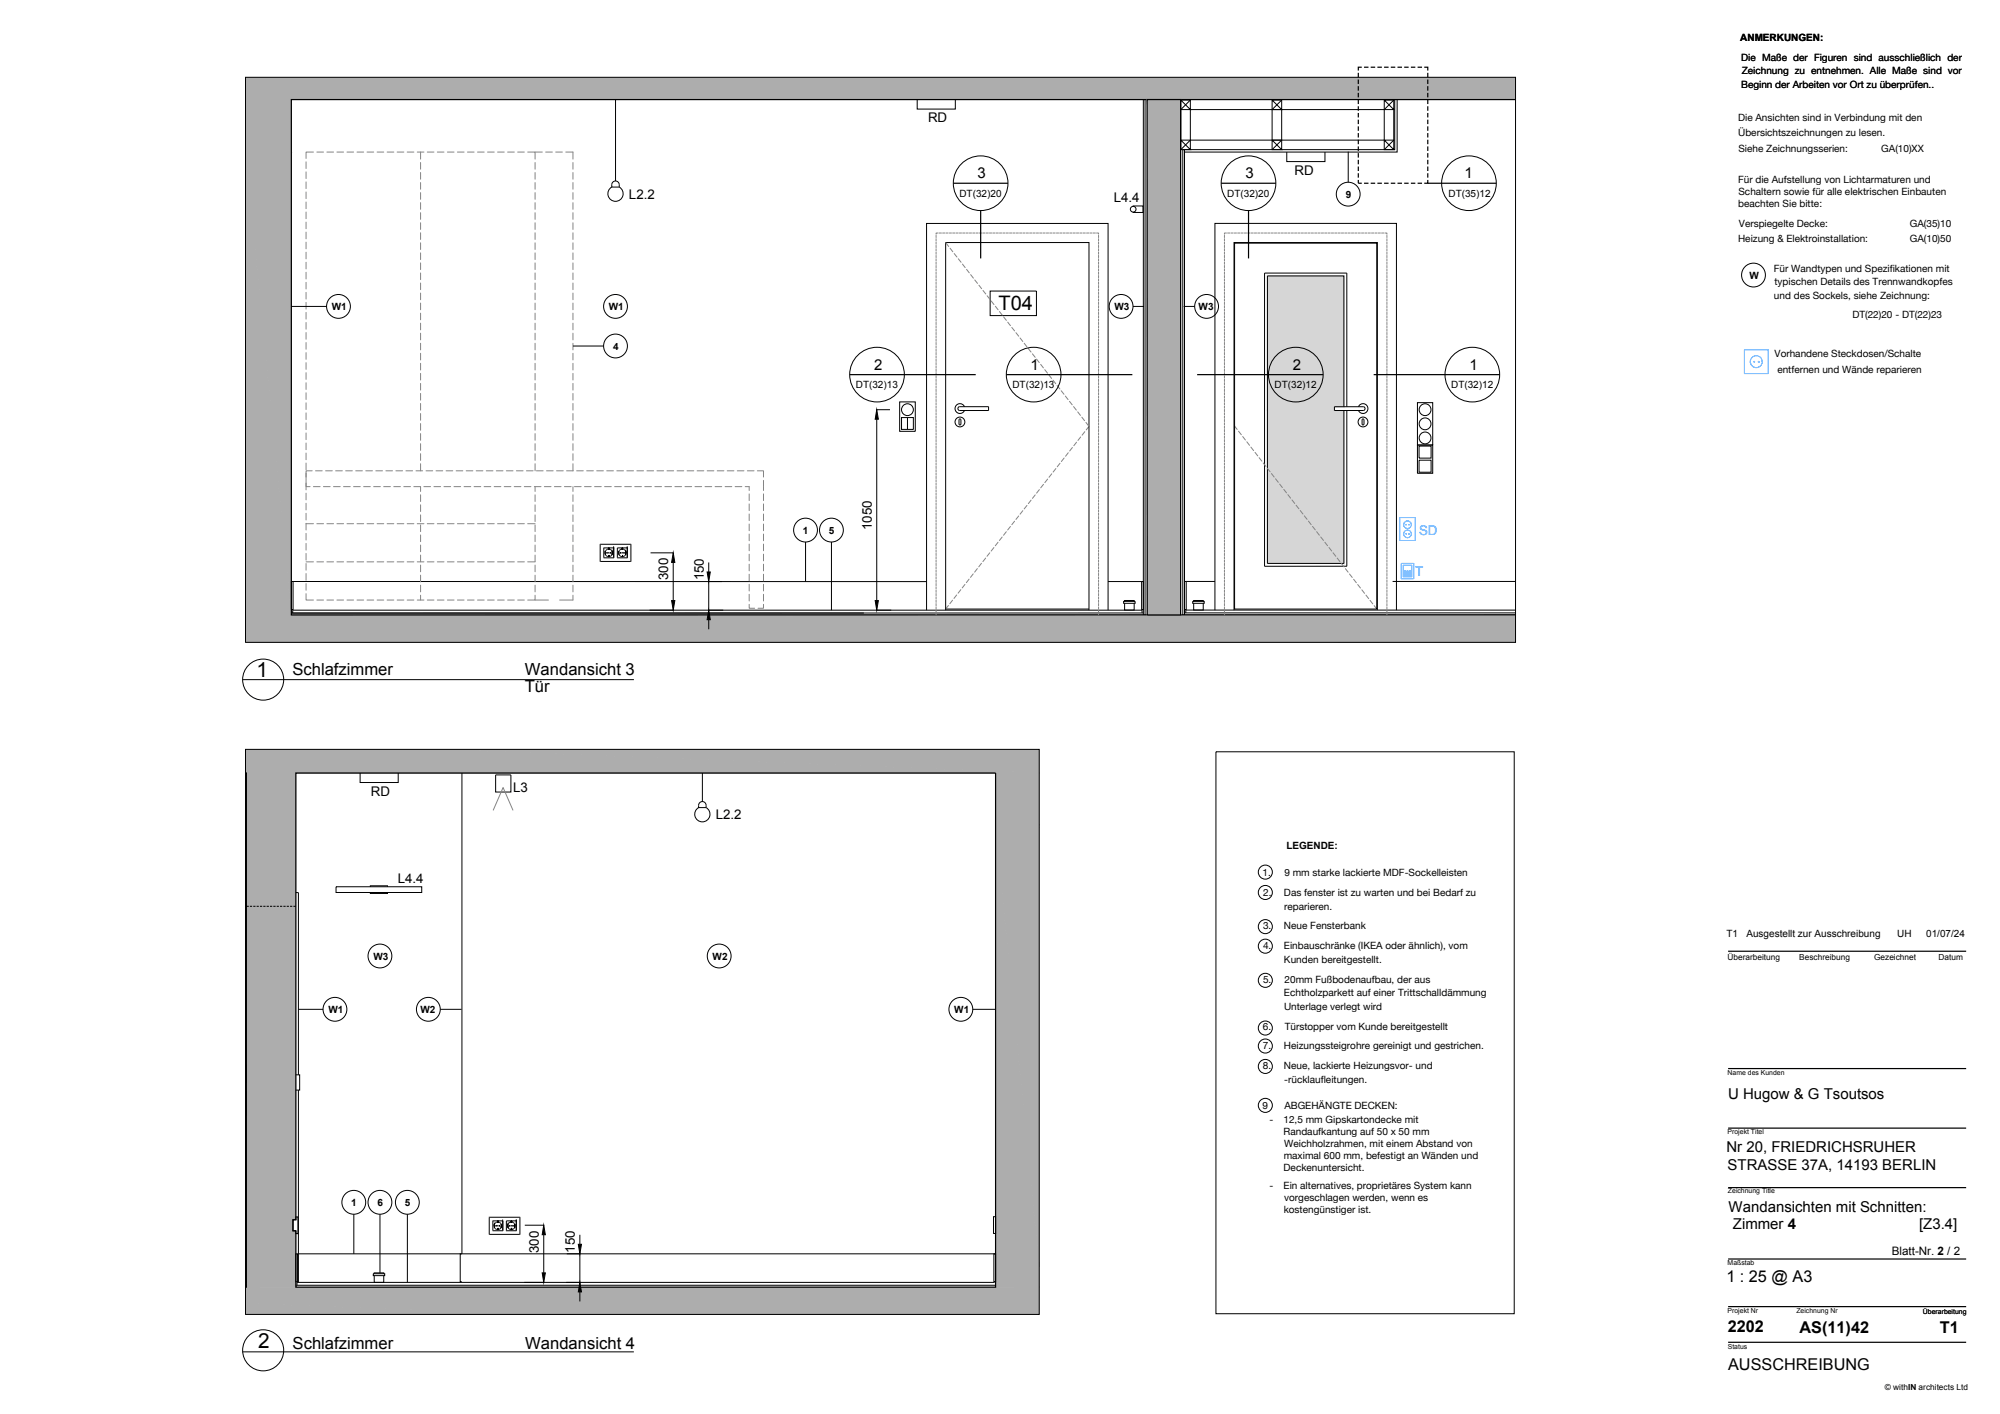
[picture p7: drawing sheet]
<svg xmlns="http://www.w3.org/2000/svg" width="420mm" height="297mm" viewBox="0 0 420 297" stroke-linecap="round" stroke-linejoin="round" font-family="sans-serif">
<!-- layer: A-210 Wall Hatch -->
<g fill="#adadad" stroke="#adadad" stroke-width=".21">
<path d="M291.9 16.2h26.5v.6z"/>
<path d="M51.6 20.9l9.6 11h-9.6z"/>
<path d="M51.6 32l9.6 97.1h-9.6z"/>
<path d="M61.2 129.2h257.2z"/>
<path d="M51.6 129.2h266.8v.6z"/>
<path d="M93.1 157.4h125.2v5z"/>
<path d="M209.2 162.4h9.1v10.9z"/>
<path d="M209.2 173.8h9.1v92.1z"/>
<path d="M51.6 273.8l58.9 2.3h-58.9z"/>
<path d="M51.6 20.9h266.8v-4.1zM51.6 20.9l240.3-4.7 26.5 .6zM51.6 16.2v4.7l240.3-4.7z"/>
<path d="M51.6 20.9l9.6 11v-11zM51.6 20.9h9.6z"/>
<path d="M51.6 32l9.6 97.1v-97.2zM51.6 31.9h9.6l-9.6 .1z"/>
<path d="M51.6 129.1l9.6 .1zM51.6 129.1l9.6 .1z"/>
<path d="M51.6 130.2h266.8v-.4zM51.6 129.2l266.8 .6-266.8 .4z"/>
<path d="M51.6 130.2l237.1 4.7h-237.1zM51.6 130.2l237.1 4.7 29.7-4.7zM288.7 134.9l29.7-4.7v4.7z"/>
<path d="M241 20.9l7 108.3v-108.3zM241 20.9l7 108.3h-7z"/>
<path d="M51.6 162.4h166.7zM51.6 162.4l41.5-5 125.2 5zM51.6 157.4v5l41.5-5z"/>
<path d="M209.2 173.8h9.1v-.5zM209.2 162.4l9.1 10.9-9.1 .5z"/>
<path d="M51.8 162.4l10.3 93.8v-93.8zM51.8 162.4l10.3 93.8h-10.3z"/>
<path d="M51.8 256.2l9.7 2.3v-2.3zM51.8 256.2l9.7 2.3h-9.7z"/>
<path d="M209.2 270.4h9.1v-4.5zM209.2 173.8l9.1 92.1-9.1 4.5z"/>
<path d="M51.8 258.5l10.3 11.9v-11.9zM51.8 258.5l10.3 11.9h-10.3z"/>
<path d="M110.5 276.1h107.8v-5.7zM51.6 270.4h166.7l-107.8 5.7zM51.6 270.4v3.4l58.9 2.3z"/>
</g>
<!-- layer: A-220 Int Wall -->
<path d="M318.4 20.9h-257.2v108.3h257.2M51.6 162.4h.2v108h-.2M62.1 162.4h147.1v108h-147.1v-11.8h-.6v-2.4h.6z" fill="none" stroke="#000" stroke-width=".25"/>
<!-- layer: A-430 Floor finishes -->
<path d="M239.9 128.2h-178.4v.6M239.9 128.2v.6M240.2 128.8h-179M248.8 128.7h69.6M318.4 128.2h-69.3v.6M51.6 270h.2M51.6 269.4h.2M62.1 270h147.1M208.9 269.4h-146.5v.6" fill="none" stroke="#000" stroke-width=".21"/>
<!-- layer: A-560 Services -->
<g fill="none" stroke="#000" stroke-width=".21">
<path d="M192.7 20.9v2h8v-2M270.3 31.9v2h8v-2M189 84.4h3.3v6.2h-3.3zM189.4 87.7h2.5v2.5h-2.5zM190.6 87.7v2.5M297.8 93.5h3.2v5.9h-3.2zM297.8 84.6h3.2v8.9h-3.2zM298.1 93.7h2.5v2.5h-2.5zM298.1 96.7h2.5v2.5h-2.5zM126.1 114.4l6.4-.1v3.6h-6.4zM126.1 114.4h.1M126.9 115.1h2v2.1h-2.1z"/>
<path d="M127.1 116.2h.1M127.1 116.2l.1 .3M127.1 116.1h.1M127.2 115.8l-.1 .3M127.2 116.5h.1M127.2 115.8l-.1 .4M127.2 116.5l.4 .4h.4M127.2 115.8h.1M127.8 115.3h.1M127.8 116.9h.2M127.8 116.9h.1M127.8 116.2h.1"/>
<path d="M127.8 115.4h.1M127.8 115.3h.2M127.8 116.1v.1M127.8 115.3l-.6 .5M127.9 116.1h-.1M127.9 116.1h.1M127.9 116.2h.1M127.9 116.1v.1M127.9 115.3h.1M127.9 115.4h.1M127.9 116.9h.1M127.9 115.4h-.1"/>
<path d="M128 115.3h.1M128 115.3l-.1 .1M128 116.9h.1M128 115.3l.6 .5M128.6 116.2h.1M128.6 116.1h.1M128.6 116.5h.1M128.6 115.8h.1M128.6 115.8l.1 .4M128.6 115.8v.3M128.6 116.2v.3M128.7 116.1h.1"/>
<path d="M128.7 116.2h.1M128.7 116.3l-.3 .5-.4 .1M128.9 115.1h.1M129.7 115.1h2.1v2.1h-2.1zM129.9 116.2h.1M129.9 116.2l.3 .6 .5 .1M129.9 116.1h.1M130 116.2h.1M130 116v.1M130 116.5h.1M130 115.8v.2M130 116.2v.3"/>
<path d="M130 115.8l-.1 .4M130 115.8h.1M130.7 115.3h.1M130.7 116.9h.1M130.7 116.2h.1M130.7 115.4h.1M130.7 115.3l-.7 .5M130.7 116.1v.1M130.7 116.1h.1M130.8 116.1h.1M130.8 115.3h.1M130.8 115.4h.1"/>
<path d="M130.8 116.9h.1M130.8 115.4h-.1M130.8 116.1l-.1 .1M130.8 115.3v.1M130.8 115.3l.6 .5M131.4 116.2h.1M131.4 116.1h.1M131.4 116.5h.1M131.4 115.8h.1M131.4 115.8v.3M131.4 116.2v.3M131.4 115.8l.1 .3"/>
<path d="M131.5 116.1h.1M131.5 116.2h.1M131.5 116.3l-.1 .3-.6 .3M131.5 116.1v.1M131.8 115.1h.1M75.7 162.4v2h8v-2M51.6 223.8h.2v3.5h-.2M61.5 256.2h.6v-.6h.5v3.6h-.5v-.6h-.6zM102.8 255.7v3.6M102.8 255.7h.1M102.8 259.3h.1M102.8 255.7h6.4v3.6h-6.4"/>
<path d="M103.6 256.5h2v2h-2zM103.8 257.6h.1M103.8 257.6l.1 .3M103.8 257.4h.1M103.9 257.6h.1M103.9 257.4h.1M103.9 257.9h.1M103.9 257.1h.1M103.9 257.4h-.1M103.9 257.1v.3M103.9 257.6v.3M103.9 257.1l-.1 .5"/>
<path d="M103.9 257.9l.4 .3 .4 .1M104.5 256.7h.1M104.5 258.2l.2 .1M104.5 257.5v.1M104.5 257.5h.1M104.5 258.2v.1M104.5 256.8h.1M104.5 258.2h.1M104.5 256.7h.2M104.5 256.7l-.6 .4M104.5 257.6h.1M104.6 257.6h.1"/>
<path d="M104.6 257.4l-.1 .1M104.6 257.4v.1M104.6 256.7h.1M104.6 256.8h.1M104.6 258.2h.1M104.6 258.3h.1M104.6 256.7v.1M104.6 258.2v.1M104.6 257.5h.1M104.7 256.7h.1M104.7 256.7h-.1M104.7 257.5h.1"/>
<path d="M104.7 257.5l-.1 .1M104.7 258.3h.1M104.7 256.7l.6 .4M105.3 257.1h.1M105.3 257.9l-.6 .4M105.3 257.6h.1M105.3 257.4h.1M105.3 257.9h.1M105.3 257.1l.1 .3M105.3 257.1l.1 .5M105.3 257.6v.3M105.4 257.4h.1"/>
<path d="M105.4 257.6h.1M105.4 257.6l-.1 .3M105.6 256.5h.1M106.4 256.5v2h2.1v-2M106.4 256.5h2.1M106.4 256.5h.1M106.6 257.6h.1M106.6 257.4h.1M106.6 257.6l.1 .3M106.7 257.6h.1M106.7 257.1l-.1 .3M106.7 257.9h.1"/>
<path d="M106.7 257.1h.1M106.7 257.9l.2 .2 .5 .2M106.7 257.6v.3M106.7 257.1l-.1 .5M107.3 256.7h.1M107.3 258.2l.2 .1M107.3 257.5l.1 .1M107.3 257.5h.1M107.3 258.2v.1M107.4 257.5h-.1M107.4 257.5h.1M107.4 256.8h.1"/>
<path d="M107.4 258.2h.1M107.4 258.3h.1M107.4 256.7h.1M107.4 256.7l-.7 .4M107.4 257.6h.1M107.4 257.4v.1M107.4 257.4l.1 .1M107.5 257.4v.1M107.5 256.7h.1M107.5 256.8h.1M107.5 258.2h.1M107.5 258.3h.1"/>
<path d="M107.5 256.7v.1M107.5 258.2v.1M107.5 257.5h.1M107.5 257.5v.1M107.5 256.7l.6 .4M108.1 257.9l-.6 .4M108.1 257.1h.1M108.1 257.6h.1M108.1 257.4h.1M108.1 257.9h.1M108.1 257.1v.8M108.1 257.1v.3"/>
<path d="M108.1 257.6v.3M108.2 257.4h.1M108.2 257.6h-.1M108.4 256.5h.1M208.7 255.6h.5v3.5h-.5z"/>
<circle cx="190.6" cy="86.1" r="1.24"/>
<circle cx="299.4" cy="86.1" r="1.24"/>
<circle cx="299.4" cy="89" r="1.24"/>
<circle cx="299.4" cy="92" r="1.24"/>
<circle cx="127.5" cy="116.1" r=".08"/>
<circle cx="128.2" cy="116.1" r=".08"/>
<circle cx="130.4" cy="116.1" r=".08"/>
<circle cx="131.1" cy="116.1" r=".08"/>
<circle cx="104.2" cy="257.5" r=".08"/>
<circle cx="104.9" cy="257.5" r=".08"/>
<circle cx="107.1" cy="257.5" r=".08"/>
<circle cx="107.8" cy="257.5" r=".08"/>
</g>
<!-- layer: A-420 Wall finishes -->
<path d="M61.2 122.2h.4v5.9h-.4zM61.6 122.2h133.1M232.8 122.2h7M239.8 122.2h.4v5.9h-.4zM248.8 122.1h.4v5.9h-.4zM249.2 122.1h6M292.6 122.1h25.8M62.1 263.4h.4v5.9h-.4zM62.7 263.4h146.5M208.8 263.4h.4v5.9h-.4z" fill="none" stroke="#000" stroke-width=".21"/>
<!-- layer: A-220 Int Wall -->
<path d="M240.2 129.2v-108.3h.4v108.3M248.5 129.2v-97.8h.3v97.8" fill="none" stroke="#000" stroke-width=".21"/>
<!-- layer: A-220 Int Wall - NEW -->
<path d="M241 20.9h7v108.3h-7z" fill="none" stroke="#000" stroke-width=".25"/>
<g fill="none" stroke="#848484" stroke-width=".21">
<path d="M64.3 34v1.4M64.3 36.1v1.4M64.3 38.2v1.4M65.9 31.9h-1.6v1.4M66.6 31.9h1.4M68.7 31.9h1.4M70.8 31.9h1.4M72.9 31.9h1.4M75 31.9h1.4M77.1 31.9h1.4M79.2 31.9h1.4M81.3 31.9h1.4"/>
<path d="M83.4 31.9h1.4M85.5 31.9h1.4M87.7 31.9h1.4M88.4 31.9v1.5M88.4 34.1v1.4M88.4 36.2v1.4M88.4 38.3v1.5M89.8 31.9h1.4M91.9 31.9h1.4M94 31.9h1.4M96.1 31.9h1.4M98.2 31.9h1.4"/>
<path d="M100.3 31.9h1.4M102.4 31.9h1.4M104.5 31.9h1.4M106.6 31.9h1.4M108.7 31.9h1.5M110.9 31.9h1.5v1.5M112.4 34.1v1.4M112.4 36.2v1.4M112.4 38.3v1.5M112.4 31.9h1.5M114.6 31.9h1.4M116.7 31.9h1.4"/>
<path d="M118.9 31.9h1.5v1.5M120.4 34.1v1.4M120.4 36.2v1.4M120.4 38.3v1.5M64.3 40.3v1.4M64.3 42.4v1.4M64.3 44.5v1.4M64.3 46.7v1.4M64.3 48.8v1.4M64.3 50.9v1.4M64.3 53v1.4M64.3 55.1v1.4"/>
<path d="M64.3 57.2v1.4M64.3 59.3v1.4M88.4 40.5v1.4M88.4 42.6v1.4M88.4 44.7v1.4M88.4 46.8v1.4M88.4 48.9v1.4M88.4 51v1.4M88.4 53.1v1.4M88.4 55.2v1.4M88.4 57.3v1.4M88.4 59.5v1.3"/>
<path d="M112.4 40.5v1.4M112.4 42.6v1.4M112.4 44.7v1.4M112.4 46.8v1.4M112.4 48.9v1.4M112.4 51v1.4M112.4 53.1v1.4M112.4 55.2v1.4M112.4 57.3v1.4M112.4 59.5v1.3M120.4 40.5v1.4M120.4 42.6v1.4"/>
<path d="M120.4 44.7v1.4M120.4 46.8v1.4M120.4 48.9v1.4M120.4 51v1.4M120.4 53.1v1.4M120.4 55.2v1.4M120.4 57.3v1.4M120.4 59.5v1.3M64.3 61.4v1.4M64.3 63.5v1.4M64.3 65.6v1.4M64.3 67.7v1.5"/>
<path d="M64.3 69.9v1.4M64.3 72v1.4M64.3 74.1v1.4M64.3 76.2v1.4M64.3 78.3v1.4M88.4 61.6v1.4M88.4 63.7v1.4M88.4 65.8v1.4M88.4 67.9v1.4M88.4 70v1.4M88.4 72.1v1.4M88.4 74.2v1.4"/>
<path d="M88.4 76.3v1.4M88.4 78.4v1.4M112.4 61.6v1.4M112.4 63.7v1.4M112.4 65.8v1.4M112.4 67.9v1.4M112.4 70v1.4M112.4 72.1v1.4M112.4 74.2v1.4M112.4 76.3v1.4M112.4 78.4v1.4M120.4 61.6v1.4"/>
<path d="M120.4 63.7v1.4M120.4 65.8v1.4M120.4 67.9v1.4M120.4 70v1.4M120.4 72.1v1.4M120.4 74.2v1.4M120.4 76.3v1.4M120.4 78.4v1.4M64.3 80.4v1.4M64.3 82.5v1.4M64.3 84.6v1.4M64.3 86.7v1.4"/>
<path d="M64.3 88.8v1.4M64.3 90.9v1.5M64.3 93.1v1.4M64.3 95.2v1.4M64.3 97.3v1.4M64.3 99.4v1.4M65.6 98.9h-1.3v1.3M66.3 98.9h1.4M68.4 98.9h1.4M70.5 98.9h1.4M72.6 98.9h1.4M74.7 98.9h1.4"/>
<path d="M76.8 98.9h1.4M78.9 98.9h1.5M81.1 98.9h1.4M83.2 98.9h1.4M85.3 98.9h1.4M87.4 98.9h1.4M88.4 80.5v1.5M88.4 82.6v1.5M88.4 84.8v1.4M88.4 86.9v1.4M88.4 89v1.4M88.4 91.1v1.4"/>
<path d="M88.4 93.2v1.4M88.4 95.3v1.4M88.4 97.4v1.5M89.5 98.9h1.4M91.6 98.9h1.4M93.7 98.9h1.4M95.8 98.9h1.4M97.9 98.9h1.4M100 98.9h1.4M102.2 98.9h1.4M104.3 98.9h1.4M106.4 98.9h1.4"/>
<path d="M108.5 98.9h1.4M110.6 98.9h1.4M112.4 80.5v1.5M112.4 82.6v1.5M112.4 84.8v1.4M112.4 86.9v1.4M112.4 89v1.4M112.4 91.1v1.4M112.4 93.2v1.4M112.4 95.3v1.4M112.4 97.4v1.5M112.7 98.9h1.4"/>
<path d="M114.8 98.9h1.4M116.9 98.9h1.4M119 98.9h1.4M120.4 80.5v1.5M120.4 82.6v1.5M120.4 84.8v1.4M120.4 86.9v1.4M120.4 89v1.4M120.4 91.1v1.4M120.4 93.2v1.4M120.4 95.3v1.4M120.4 97.4v1.5"/>
<path d="M121.1 98.9h1.4M123.2 98.9h1.5M125.4 98.9h1.4M127.5 98.9h1.4M129.6 98.9h1.4M131.7 98.9h1.4M133.8 98.9h1.4M135.9 98.9h1.4M138 98.9h1.4M140.1 98.9h1.4M142.2 98.9h1.4M144.3 98.9h1.4"/>
<path d="M146.4 98.9h1.5M148.6 98.9h1.4M150.7 98.9h1.4M152.8 98.9h1.4M154.9 98.9h1.4M157 98.9h1.4M159.1 98.9h1.3v1.3M64.3 100.9v1.3h.8M64.3 101.5v1.4M64.3 103.6v1.4M64.3 105.7v1.4M64.3 107.8v1.4"/>
<path d="M64.3 109.9v1.4M64.3 112v1.4M64.3 114.2v1.4M64.3 116.3v1.4M64.3 118.4v1.4M64.3 118h1.6M64.3 110h1.6M65.8 102.2h1.5M66.6 118h1.4M66.6 110h1.4M67.9 102.2h1.5M68.7 118h1.4"/>
<path d="M68.7 110h1.4M70.1 102.2h1.4M70.8 118h1.4M70.8 110h1.4M72.2 102.2h1.4M72.9 118h1.4M72.9 110h1.4M74.3 102.2h1.4M75 118h1.4M75 110h1.4M76.4 102.2h1.4M77.1 118h1.4"/>
<path d="M77.1 110h1.4M78.5 102.2h1.4M79.2 118h1.4M79.2 110h1.4M80.6 102.2h1.4M81.3 118h1.4M81.3 110h1.4M82.7 102.2h1.4M83.4 118h1.4M83.4 110h1.4M84.8 102.2h1.4M85.5 118h1.4"/>
<path d="M85.5 110h1.4M86.9 102.2h1.4l.1 1M87.7 118h1.4M87.7 110h1.4M88.4 103.9v1.5M88.4 106v1.5M88.4 108.2v1.4M88.4 110.3v1.4M88.4 112.4v1.4M88.4 114.5v1.4M88.4 116.6v1.4M88.4 118.7v1.4"/>
<path d="M89 102.2h1.4M89.8 118h1.4M89.8 110h1.4M91.2 102.2h1.4M91.9 118h1.4M91.9 110h1.4M93.3 102.2h1.4M94 118h1.4M94 110h1.4M95.4 102.2h1.4M96.1 118h1.4M96.1 110h1.4"/>
<path d="M97.5 102.2h1.4M98.2 118h1.4M98.2 110h1.4M99.6 102.2h1.4M100.3 118h1.4M100.3 110h1.4M101.7 102.2h1.4M102.4 118h1.4M102.4 110h1.4M103.8 102.2h1.4M104.5 118h1.4M104.5 110h1.4"/>
<path d="M105.9 102.2h1.4M106.6 118h1.4M106.6 110h1.4M108 102.2h1.4M108.7 118h1.5M108.7 110h1.5M110.1 102.2h1.4M110.9 110h1.5M112.3 102.2h1.4M112.4 102.2v1M112.4 103.9v1.5M112.4 106v1.5"/>
<path d="M112.4 108.2v1.4M112.4 110.3v1.4M112.4 112.4v1.4M112.4 114.5v1.4M112.4 116.6v1.4h-1.5M112.4 118.7v1.4M114.4 102.2h1.4M116.5 102.2h1.4M118.6 102.2h1.4M120.4 102.2v1M120.4 103.9v1.5M120.4 106v1.5"/>
<path d="M120.4 108.2v1.4M120.4 110.3v1.4M120.4 112.4v1.4M120.4 114.5v1.4M120.4 116.6v1.4M120.4 118.7v1.4M120.7 102.2h1.4M122.8 102.2h1.4M124.9 102.2h1.4M127 102.2h1.4M129.1 102.2h1.4M131.2 102.2h1.4"/>
<path d="M133.3 102.2h1.5M135.4 102.2h1.5M137.6 102.2h1.4M139.7 102.2h1.4M141.8 102.2h1.4M143.9 102.2h1.4M146 102.2h1.4M148.1 102.2h1.4M150.2 102.2h1.4M152.3 102.2h1.4M154.4 102.2h1.4M156.6 102.2h.8v.8"/>
<path d="M157.4 103.8v1.4M157.4 105.9v1.4M157.4 108v1.4M157.4 110.1v1.4M157.4 112.2v1.4M157.4 114.3v1.4M157.4 116.4v1.4M157.4 118.5v1.4M160.4 100.9v2.1M160.4 103.8v1.4M160.4 105.9v1.4M160.4 108v1.4"/>
<path d="M160.4 110.1v1.4M160.4 112.2v1.4M160.4 114.3v1.4M160.4 116.4v1.4M160.4 118.5v1.4M64.3 124.7v1.4h1.6M64.3 120.5v1.4M64.3 122.6v1.4M66.6 126.1h1.4M68.7 126.1h1.4M70.8 126.1h1.4M72.9 126.1h1.4"/>
<path d="M75 126.1h1.4M77.1 126.1h1.4M79.2 126.1h1.4M81.3 126.1h1.4M83.4 126.1h1.4M85.5 126.1h1.4M87.7 126.1h1.4M88.4 120.8v1.4M88.4 122.9v1.4M88.4 125v1.1M89.8 126.1h1.4M91.9 126.1h1.4"/>
<path d="M94 126.1h1.4M96.1 126.1h1.4M98.2 126.1h1.4M100.3 126.1h1.4M102.4 126.1h1.4M104.5 126.1h1.4M106.6 126.1h1.4M108.7 126.1h1.5M112.4 125v1.1h-1.5M112.4 120.8v1.4M112.4 122.9v1.4M112.4 126.1h2.8"/>
<path d="M120.4 125v1.1h-2.8M120.4 120.8v1.4M120.4 122.9v1.4M157.4 127v.8h1.1M157.4 120.6v1.4M157.4 122.7v1.4M157.4 124.8v1.5M160.4 127v.8h-1.2M160.4 120.6v1.4M160.4 122.7v1.4M160.4 124.8v1.5"/>
</g>
<!-- layer: A-630 Lights -->
<g fill="none" stroke="#000" stroke-width=".21">
<path d="M128.5 39.3a1.6 1.6 0 0 0-.4 2.4 1.6 1.6 0 0 0 2.4 0 1.6 1.6 0 0 0-.4-2.4M128.7 38.2a.87 .87 0 0 1 1.2 0 .87 .87 0 0 1 .2 1.1h-1.6l.1-.8zM129.3 20.9v17.1M238.1 43.4l2-.1v1.3h-2M104.1 162.8h3.2v3.6h-3.2zM146.8 169.7a1.6 1.6 0 0 0-.5 2.4 1.6 1.6 0 0 0 2.5 0 1.6 1.6 0 0 0-.5-2.4M147 168.6a.87 .87 0 0 1 1.1 0 .87 .87 0 0 1 .2 1.1h-1.5v-.8zM147.6 162.4v6"/>
<circle cx="238.1" cy="44" r=".6"/>
</g>
<!-- layer: A-Dimensions -->
<g fill="none" stroke="#000" stroke-width=".21">
<path d="M184.1 86.1h2.9M184.2 88.1v38.1M136.7 116.1h4.8M141.4 118.1v8.1M148.9 118.2v2M136.5 128.2h5M148.8 128.2h3.1M148.8 122.2h2.9M148.9 122.2v6M148.9 130.2v2M184.1 128.2h3.1M110.3 257.4h4"/>
<path d="M114.2 259.4v8M121.8 259.4v2M110.1 269.4h4.2M118.9 269.4h3M119.1 263.4h2.8M121.8 263.4v6M121.8 271.4v2"/>
</g>
<path d="M184.2 86.1l.3 2h-.6zM141.4 116.1l.4 2h-.7zM141.1 126.2h.7l-.4 2zM148.6 120.2h.6l-.3 2zM148.9 128.2l.3 2h-.6zM183.9 126.2h.6l-.3 2zM114.2 257.4l.4 2h-.7zM113.9 267.4h.7l-.4 2zM121.5 261.4h.7l-.4 2zM121.8 269.4l.4 2h-.7z" fill="#000" stroke="#000" stroke-width=".21"/>
<!-- layer: A-220 Int Wall - NEW -->
<path d="M236.1 126.3h2.4v.4h-2.4zM236.3 126.3v-.2h2v.2M236.3 126.7v1.5h2v-1.5M250.6 126.3h2.4v.4h-2.4zM250.8 126.3v-.2h2v.2M250.8 126.7v1.5h2v-1.5M97 162.4v101h-.3v5.9h.3M78.4 267.6h2.4v.4h-2.4zM78.6 267.6v-.2h2v.2M78.6 268v1.4h2v-1.4" fill="none" stroke="#000" stroke-width=".21"/>
<!-- layer: A-560 Services -->
<g fill="none" stroke="#007fff" stroke-width=".21">
<path d="M366.5 73.5h5v5h-5zM294.1 108.7h3.2v4.8h-3.2zM294.4 118.4h2.6v3.2h-2.6zM294.8 118.7h1.8v2.5h-1.8zM295 119.9h.3v1h-.3zM295.6 119.9h.2v1h-.2zM296.1 119.9h.2v1h-.2z"/>
<circle cx="368.5" cy="76" r=".09"/>
<circle cx="369" cy="76" r="1.25"/>
<circle cx="369.5" cy="76" r=".09"/>
<circle cx="295.4" cy="112.1" r=".06"/>
<circle cx="295.4" cy="110.2" r=".06"/>
<circle cx="295.7" cy="112.1" r=".8"/>
<circle cx="295.7" cy="110.2" r=".8"/>
<circle cx="296" cy="112.1" r=".06"/>
<circle cx="296" cy="110.2" r=".06"/>
</g>
<!-- layer: 0 -->
<g fill="none" stroke="#848484" stroke-width=".21">
<path d="M196.7 49.4v.5M196.7 50.1v.5M196.7 50.8v.5M196.7 51.5v.5M196.7 52.3v.4M196.7 53v.4M196.7 53.7v.4M196.7 54.4v.4M196.7 55.1v.4M196.7 55.8v.4M196.7 56.5v.4M196.7 57.2v.4"/>
<path d="M196.7 57.9v.4M196.7 58.6v.4M196.7 59.3v.4M196.7 60v.5M197.1 49h-.4v.2M197.3 49h.5M198 49h.5M198.7 49h.5M199.4 49h.5M200.1 49h.5M200.8 49h.5M201.5 49h.5"/>
<path d="M202.2 49h.5M202.9 49h.5M203.6 49h.5M204.3 49h.5M205 49h.5M205.7 49h.5M206.5 49h.4M207.2 49h.4M207.9 49h.4M208.6 49h.4M209.3 49h.4M210 49h.4"/>
<path d="M210.7 49h.4M211.4 49h.4M212.1 49h.4M212.8 49h.4M213.5 49h.5M214.2 49h.5M214.9 49h.5M215.6 49h.5M216.3 49h.5M217 49h.5M217.7 49h.5M218.4 49h.5"/>
<path d="M219.1 49h.5M219.8 49h.5M220.5 49h.5M221.2 49h.5M221.9 49h.5M222.6 49h.5M223.3 49h.5M224 49h.5M224.7 49h.5M225.4 49h.5M226.1 49h.5M226.8 49h.5"/>
<path d="M227.5 49h.5M228.3 49h.4M229 49h.4M229.7 49h.4M230.4 49h.4v.2M230.8 49.4v.5M230.8 50.1v.5M230.8 50.8v.5M230.8 51.5v.5M230.8 52.2v.5M230.8 53v.4M230.8 53.7v.4"/>
<path d="M230.8 54.4v.4M230.8 55.1v.4M230.8 55.8v.4M230.8 56.5v.4M230.8 57.2v.4M230.8 57.9v.4M230.8 58.6v.4M230.8 59.3v.4M230.8 60v.4M257.2 49.4v.5M257.2 50.1v.5M257.2 50.8v.5"/>
<path d="M257.2 51.5v.5M257.2 52.2v.5M257.2 53v.4M257.2 53.7v.4M257.2 54.4v.4M257.2 55.1v.4M257.2 55.8v.4M257.2 56.5v.4M257.2 57.2v.4M257.2 57.9v.4M257.2 58.6v.4M257.2 59.3v.4"/>
<path d="M257.2 60v.5M257.7 49h-.5v.2M257.9 49h.5M258.6 49h.5M259.3 49h.5M260 49h.5M260.7 49h.5M261.4 49h.5M262.1 49h.5M262.8 49h.5M263.5 49h.5M264.2 49h.5"/>
<path d="M264.9 49h.5M265.6 49h.5M266.3 49h.5M267 49h.5M267.7 49h.5M268.4 49h.5M269.1 49h.5M269.8 49h.5M270.5 49h.5M271.3 49h.4M272 49h.4M272.7 49h.4"/>
<path d="M273.4 49h.4M274.1 49h.4M274.8 49h.4M275.5 49h.4M276.2 49h.4M276.9 49h.4M277.6 49h.4M278.3 49h.4M279 49h.5M279.7 49h.5M280.4 49h.5M281.1 49h.5"/>
<path d="M281.8 49h.5M282.5 49h.5M283.2 49h.5M283.9 49h.5M284.6 49h.5M285.3 49h.5M286 49h.5M286.7 49h.5M287.4 49h.5M288.1 49h.5M288.8 49h.5M289.5 49h.5"/>
<path d="M290.2 49h.5M290.9 49h.5v.2M291.4 49.4v.5M291.4 50.1v.5M291.4 50.8v.5M291.4 51.5v.5M291.4 52.3v.4M291.4 53v.4M291.4 53.7v.4M291.4 54.4v.4M291.4 55.1v.4M291.4 55.8v.4"/>
<path d="M291.4 56.5v.4M291.4 57.2v.4M291.4 57.9v.4M291.4 58.6v.4M291.4 59.3v.5M291.4 60v.5M196.7 60.7v.5M196.7 61.4v.5M196.7 62.1v.5M196.7 62.8v.5M196.7 63.5v.5M196.7 64.2v.5"/>
<path d="M196.7 64.9v.5M196.7 65.6v.5M196.7 66.3v.5M196.7 67v.5M196.7 67.7v.5M196.7 68.4v.5M196.7 69.1v.5M196.7 69.8v.5M196.7 70.5v.5M196.7 71.2v.5M196.7 71.9v.5M196.7 72.6v.5"/>
<path d="M196.7 73.3v.5M196.7 74v.5M196.7 74.8v.4M196.7 75.5v.4M196.7 76.2v.4M196.7 76.9v.4M196.7 77.6v.4M196.7 78.3v.4M196.7 79v.4M196.7 79.7v.4M230.8 60.7v.5M230.8 61.4v.5"/>
<path d="M230.8 62.1v.5M230.8 62.8v.5M230.8 63.5v.5M230.8 64.2v.5M230.8 64.9v.5M230.8 65.6v.5M230.8 66.3v.5M230.8 67v.5M230.8 67.7v.5M230.8 68.4v.5M230.8 69.1v.5M230.8 69.8v.5"/>
<path d="M230.8 70.5v.5M230.8 71.2v.5M230.8 71.9v.5M230.8 72.6v.5M230.8 73.3v.5M230.8 74v.5M230.8 74.7v.5M230.8 75.5v.4M230.8 76.2v.4M230.8 76.9v.4M230.8 77.6v.4M230.8 78.3v.4"/>
<path d="M230.8 79v.4M230.8 79.7v.4M257.2 60.7v.5M257.2 61.4v.5M257.2 62.1v.5M257.2 62.8v.5M257.2 63.5v.5M257.2 64.2v.5M257.2 64.9v.5M257.2 65.6v.5M257.2 66.3v.5M257.2 67v.5"/>
<path d="M257.2 67.7v.5M257.2 68.4v.5M257.2 69.1v.5M257.2 69.8v.5M257.2 70.5v.5M257.2 71.2v.5M257.2 71.9v.5M257.2 72.6v.5M257.2 73.3v.5M257.2 74v.5M257.2 74.8v.4M257.2 75.5v.4"/>
<path d="M257.2 76.2v.4M257.2 76.9v.4M257.2 77.6v.4M257.2 78.3v.4M257.2 79v.4M257.2 79.7v.4M291.4 60.7v.5M291.4 61.4v.5M291.4 62.1v.5M291.4 62.8v.5M291.4 63.5v.5M291.4 64.2v.5"/>
<path d="M291.4 64.9v.5M291.4 65.6v.5M291.4 66.3v.5M291.4 67v.5M291.4 67.7v.5M291.4 68.4v.5M291.4 69.1v.5M291.4 69.8v.5M291.4 70.5v.5M291.4 71.2v.5M291.4 71.9v.5M291.4 72.6v.5"/>
<path d="M291.4 73.3v.5M291.4 74.1v.4M291.4 74.8v.4M291.4 75.5v.4M291.4 76.2v.4M291.4 76.9v.4M291.4 77.6v.4M291.4 78.3v.4M291.4 79v.4M291.4 79.7v.4M196.7 80.4v.4M196.7 81.1v.4"/>
<path d="M196.7 81.8v.5M196.7 82.5v.5M196.7 83.2v.5M196.7 83.9v.5M196.7 84.6v.5M196.7 85.3v.5M196.7 86v.5M196.7 86.7v.5M196.7 87.4v.5M196.7 88.1v.5M196.7 88.8v.5M196.7 89.5v.5"/>
<path d="M196.7 90.2v.5M196.7 90.9v.5M196.7 91.6v.5M196.7 92.3v.5M196.7 93v.5M196.7 93.7v.5M196.7 94.4v.5M196.7 95.1v.5M196.7 95.8v.5M196.7 96.6v.4M196.7 97.3v.4M196.7 98v.4"/>
<path d="M196.7 98.7v.4M196.7 99.4v.4M230.8 80.4v.4M230.8 81.1v.4M230.8 81.8v.4M230.8 82.5v.5M230.8 83.2v.5M230.8 83.9v.5M230.8 84.6v.5M230.8 85.3v.5M230.8 86v.5M230.8 86.7v.5"/>
<path d="M230.8 87.4v.5M230.8 88.1v.5M230.8 88.8v.5M230.8 89.5v.5M230.8 90.2v.5M230.8 90.9v.5M230.8 91.6v.5M230.8 92.3v.5M230.8 93v.5M230.8 93.7v.5M230.8 94.4v.5M230.8 95.1v.5"/>
<path d="M230.8 95.8v.5M230.8 96.5v.5M230.8 97.3v.4M230.8 98v.4M230.8 98.7v.4M230.8 99.4v.4M257.2 80.4v.4M257.2 81.1v.4M257.2 81.8v.4M257.2 82.5v.5M257.2 83.2v.5M257.2 83.9v.5"/>
<path d="M257.2 84.6v.5M257.2 85.3v.5M257.2 86v.5M257.2 86.7v.5M257.2 87.4v.5M257.2 88.1v.5M257.2 88.8v.5M257.2 89.5v.5M257.2 90.2v.5M257.2 90.9v.5M257.2 91.6v.5M257.2 92.3v.5"/>
<path d="M257.2 93v.5M257.2 93.7v.5M257.2 94.4v.5M257.2 95.1v.5M257.2 95.8v.5M257.2 96.5v.5M257.2 97.3v.4M257.2 98v.4M257.2 98.7v.4M257.2 99.4v.4M291.4 80.4v.4M291.4 81.1v.4"/>
<path d="M291.4 81.8v.5M291.4 82.5v.5M291.4 83.2v.5M291.4 83.9v.5M291.4 84.6v.5M291.4 85.3v.5M291.4 86v.5M291.4 86.7v.5M291.4 87.4v.5M291.4 88.1v.5M291.4 88.8v.5M291.4 89.5v.5"/>
<path d="M291.4 90.2v.5M291.4 90.9v.5M291.4 91.6v.5M291.4 92.3v.5M291.4 93v.5M291.4 93.7v.5M291.4 94.4v.5M291.4 95.1v.5M291.4 95.8v.5M291.4 96.6v.4M291.4 97.3v.4M291.4 98v.4"/>
<path d="M291.4 98.7v.4M291.4 99.4v.4M196.7 100.1v.4M196.7 100.8v.4M196.7 101.5v.4M196.7 102.2v.4M196.7 102.9v.4M196.7 103.6v.4M196.7 104.3v.5M196.7 105v.5M196.7 105.7v.5M196.7 106.4v.5"/>
<path d="M196.7 107.1v.5M196.7 107.8v.5M196.7 108.5v.5M196.7 109.2v.5M196.7 109.9v.5M196.7 110.6v.5M196.7 111.3v.5M196.7 112v.5M196.7 112.7v.5M196.7 113.4v.5M196.7 114.1v.5M196.7 114.8v.5"/>
<path d="M196.7 115.5v.5M196.7 116.2v.5M196.7 116.9v.5M196.7 117.6v.5M196.7 118.3v.5M196.7 119.1v.4M196.7 119.8v.4M230.8 100.1v.4M230.8 100.8v.4M230.8 101.5v.4M230.8 102.2v.4M230.8 102.9v.4"/>
<path d="M230.8 103.6v.4M230.8 104.3v.4M230.8 105v.5M230.8 105.7v.5M230.8 106.4v.5M230.8 107.1v.5M230.8 107.8v.5M230.8 108.5v.5M230.8 109.2v.5M230.8 109.9v.5M230.8 110.6v.5M230.8 111.3v.5"/>
<path d="M230.8 112v.5M230.8 112.7v.5M230.8 113.4v.5M230.8 114.1v.5M230.8 114.8v.5M230.8 115.5v.5M230.8 116.2v.5M230.8 116.9v.5M230.8 117.6v.5M230.8 118.3v.5M230.8 119v.5M230.8 119.8v.4"/>
<path d="M257.2 100.1v.4M257.2 100.8v.4M257.2 101.5v.4M257.2 102.2v.4M257.2 102.9v.4M257.2 103.6v.4M257.2 104.3v.4M257.2 105v.5M257.2 105.7v.5M257.2 106.4v.5M257.2 107.1v.5M257.2 107.8v.5"/>
<path d="M257.2 108.5v.5M257.2 109.2v.5M257.2 109.9v.5M257.2 110.6v.5M257.2 111.3v.5M257.2 112v.5M257.2 112.7v.5M257.2 113.4v.5M257.2 114.1v.5M257.2 114.8v.5M257.2 115.5v.5M257.2 116.2v.5"/>
<path d="M257.2 116.9v.5M257.2 117.6v.5M257.2 118.3v.5M257.2 119v.5M257.2 119.8v.4M291.4 100.1v.4M291.4 100.8v.4M291.4 101.5v.4M291.4 102.2v.4M291.4 102.9v.4M291.4 103.6v.4M291.4 104.3v.5"/>
<path d="M291.4 105v.5M291.4 105.7v.5M291.4 106.4v.5M291.4 107.1v.5M291.4 107.8v.5M291.4 108.5v.5M291.4 109.2v.5M291.4 109.9v.5M291.4 110.6v.5M291.4 111.3v.5M291.4 112v.5M291.4 112.7v.5"/>
<path d="M291.4 113.4v.5M291.4 114.1v.5M291.4 114.8v.5M291.4 115.5v.5M291.4 116.2v.5M291.4 116.9v.5M291.4 117.6v.5M291.4 118.3v.5M291.4 119.1v.4M291.4 119.8v.4M196.7 120.5v.4M196.7 121.2v.4"/>
<path d="M196.7 121.9v.4M196.7 122.6v.4M196.7 123.3v.4M196.7 124v.4M196.7 124.7v.5M196.7 125.4v.4M196.7 126.1v.4M196.7 126.8v.5M196.7 127.5v.5M196.7 128.2v.5M196.7 128.9v.3M230.8 120.5v.4"/>
<path d="M230.8 121.2v.4M230.8 121.9v.4M230.8 122.6v.4M230.8 123.3v.4M230.8 124v.4M230.8 124.7v.4M230.8 125.4v.4M230.8 126.1v.4M230.8 126.8v.4M230.8 127.5v.5M230.8 128.2v.5M230.8 128.9v.2"/>
<path d="M257.2 120.5v.4M257.2 121.2v.4M257.2 121.9v.4M257.2 122.6v.4M257.2 123.3v.4M257.2 124v.4M257.2 124.7v.4M257.2 125.4v.4M257.2 126.1v.4M257.2 126.8v.4M257.2 127.5v.5M257.2 128.2v.5"/>
<path d="M257.2 128.9v.2M291.4 120.5v.4M291.4 121.2v.4M291.4 121.9v.4M291.4 122.6v.4M291.4 123.3v.4M291.4 124v.4M291.4 124.7v.5M291.4 125.4v.4M291.4 126.1v.4M291.4 126.8v.5M291.4 127.5v.5"/>
<path d="M291.4 128.2v.5M291.4 128.9v.3"/>
</g>
<!-- layer: A-325 Int Door NEW -->
<g fill="none" stroke="#000" stroke-width=".21">
<path d="M259.4 51.1h29.8v76.8h-29.8zM201.4 85.5l6.3-.1v.8h-6.2l-.2-.2zM201.5 88.1l.4 .1v.9l-.2 .2-.2-.2zM202.6 85.4a1.03 1.03 0 0 0-1.6-.4 1.03 1.03 0 0 0 0 1.6 1.03 1.03 0 0 0 1.6-.4M280.3 85.4h6.2l.3 .4-.3 .4h-6.2zM282.3 85.4v-27.4h-16v60.4h16v-32.2M282.9 85.4v-28h-17.2v61.6l17.2-.1v-32.7M285.4 85.4a1.03 1.03 0 0 1 1.6-.4 1.03 1.03 0 0 1 0 1.6 1.03 1.03 0 0 1-1.6-.4M286.2 88.1l.3 .1v.9l-.2 .2-.2-.2zM194.7 128.2v-81.3h38.1v81.3M198.7 128.2v-77.2h30.1v77.2M198.7 127.9h30.1"/>
<path d="M255.2 128.2v-81.3h38.2v81.3M289.4 128.1v-77.1h-30.2v77.2M51.8 190.4h.5M52.5 190.4h.5M53.2 190.4h.5M53.9 190.4h.5M54.6 190.4h.5M55.3 190.4h.5M56 190.4h.5M56.7 190.4h.5M57.4 190.4h.5M58.1 190.4h.5"/>
<path d="M58.8 190.4h.5M59.5 190.4h.5M60.2 190.4h.5M60.9 190.4h.5M61.6 190.4h.5M62.1 187.5h.6v38.3M62.1 225.8h.9v3.2h-.9M62.7 229v40.4"/>
<circle cx="201.7" cy="88.6" r="1.03"/>
<circle cx="286.3" cy="88.6" r="1.03"/>
</g>
<!-- layer: A-325-Int Doors_EX -->
<g fill="none" stroke="#848484" stroke-width=".21">
<path d="M198.7 51l.6 .8M199.6 52.1l.6 .8M200.5 53.3l.5 .7M201.3 54.4l.6 .7M202.2 55.5l.6 .7M203.1 56.6l.5 .7M203.9 57.7l.6 .7M204.8 58.8l.6 .7M205.6 59.9l.6 .7M206.5 61l.6 .8M207.4 62.1l.6 .8M208.2 63.2l.6 .8"/>
<path d="M209.1 64.3l.6 .8M210 65.5l.5 .7M210.8 66.6l.6 .7M211.7 67.7l.6 .7M212.6 68.8l.5 .7M213.4 69.9l.6 .7M214.3 71l.6 .7M215.2 72.1l.5 .7M216 73.2l.6 .8M216.9 74.3l.6 .8M217.8 75.4l.5 .8M218.6 76.5l.6 .8"/>
<path d="M219.5 77.7l.6 .7M220.3 78.8l.6 .7M221.2 79.9l.6 .7M221 99.5l-.6 .8M221.8 98.4l-.6 .8M222.1 81l.6 .7M222.7 97.3l-.6 .8M222.9 82.1l.6 .7M223.6 96.2l-.6 .7M223.8 83.2l.6 .7M224.4 95.1l-.5 .7M224.7 84.3l.5 .7"/>
<path d="M225.3 94l-.6 .7M225.5 85.4l.6 .8M226.2 92.9l-.6 .7M226.4 86.5l.6 .8M227 91.8l-.5 .7M227.3 87.6l.5 .8M227.9 90.7l-.6 .7M228.1 88.7l.7 .9-.6 .7M259.4 89.5l.5 .7M260.2 90.6l.6 .7M261.1 91.7l.5 .7M261.9 92.8l.6 .7"/>
<path d="M262.8 93.9l.6 .8M263.7 95l.5 .8M264.5 96.1l.6 .8M265.4 97.3l.6 .7M266.2 98.4l.6 .7M267.1 99.5l.6 .7M205.3 119.4l-.6 .8M206.2 118.3l-.6 .8M207.1 117.2l-.6 .8M207.9 116.1l-.5 .8M208.8 115l-.6 .8M209.7 113.9l-.6 .8"/>
<path d="M210.5 112.8l-.5 .7M211.4 111.7l-.6 .7M212.3 110.6l-.6 .7M213.1 109.5l-.5 .7M214 108.4l-.6 .7M214.9 107.3l-.6 .7M215.7 106.2l-.5 .7M216.6 105.1l-.6 .7M217.5 104l-.6 .7M218.3 102.9l-.5 .7M219.2 101.7l-.6 .8M220.1 100.6l-.6 .8"/>
<path d="M268 100.6l.5 .7M268.8 101.7l.6 .7M269.7 102.8l.6 .7M270.6 103.9l.5 .8M271.4 105l.6 .8M272.3 106.1l.6 .8M273.1 107.2l.6 .8M274 108.4l.6 .7M274.9 109.5l.5 .7M275.7 110.6l.6 .7M276.6 111.7l.6 .7M277.5 112.8l.5 .7"/>
<path d="M278.3 113.9l.6 .7M279.2 115l.6 .8M280 116.1l.6 .8M280.9 117.2l.6 .8M281.8 118.3l.6 .8M282.6 119.5l.6 .7M199.2 127.2l-.5 .7M200.1 126.1l-.6 .7M201 125l-.6 .7M201.8 123.9l-.5 .7M202.7 122.8l-.6 .7M203.6 121.7l-.6 .7"/>
<path d="M204.5 120.6l-.6 .7M283.5 120.6l.6 .7M284.4 121.7l.5 .7M285.2 122.8l.6 .7M286.1 123.9l.6 .7M287 125l.5 .8M287.8 126.1l.6 .8M288.7 127.2l.5 .7"/>
</g>
<!-- layer: Text-Doors -->
<path d="M208 61.1h9.7v5.2h-9.7z" fill="none" stroke="#000" stroke-width=".21"/>
<!-- layer: A-350 Ceilings -->
<path d="M248.1 21l2 2h-2v-2h2v8.4l-2 2M250 23h40.8M250 29.4h40.8M250.1 21l-2 2v6.4l2 2h-2v-2h2v2M267.2 21l2.1 2h-2.1v-2h2.1v8.4l-2.1 2M269.3 21l-2.1 2v6.4l2.1 2h-2.1v-2h2.1v2M290.8 21l2 2h-2v-2h2v8.4l-2 2M290.8 29.4l2 2h-2v-2h2v2M290.8 23v6.4M292.8 21l-2 2M293 20.9v10.5h-44.2M293.5 20.9v11h-44.7" fill="none" stroke="#000" stroke-width=".21"/>
<!-- layer: A-310 Windows -->
<g fill="#d6d6d6" stroke="#d6d6d6" stroke-width=".21">
<path d="M266.3 58h16z"/>
<path d="M280.3 85.4h2z"/>
<path d="M266.2 118.4h16.1z"/>
<path d="M266.3 58l16 27.4v-27.4zM266.3 58l16 27.4h-16z"/>
<path d="M266.3 85.4l14 .8v-.8zM266.3 85.4l14 .8h-14z"/>
<path d="M266.3 86.2h16zM266.3 86.2h16z"/>
<path d="M266.3 86.2l16 32.2v-32.2zM266.3 86.2l16 32.2h-16.1z"/>
</g>
<!-- layer: A-630 Lights -->
<path d="M103.6 170.2l2.1-4.8 2.1 4.8" fill="none" stroke="#848484" stroke-width=".21"/>
<!-- layer: A-960 Services -->
<path d="M70.6 186.3h18v1.2h-18zM77.8 187.5v.2h3.6v-.2M77.8 186.3v-.2h3.6v.2" fill="none" stroke="#000" stroke-width=".21"/>
<!-- layer: A-730 Kitchen -->
<path d="M51.6 229.4h.2v4h-.2h.2v.8h-.2" fill="none" stroke="#000" stroke-width=".21"/>
<!-- layer: A020G Frame A2 Layout-001 -->
<path d="M363 199.8h50M363 237h50M363 224.5h50M363 249.5h50M363 264.5h50M363 274.5h50M363 282h50" fill="none" stroke="#000" stroke-width=".25"/>
<!-- layer: Dimensions -->
<g fill="none" stroke="#000" stroke-width=".21">
<circle cx="55.3" cy="142.8" r="4.3"/>
<circle cx="55.3" cy="283.7" r="4.3"/>
</g>
<!-- layer: Text -->
<g fill="none" stroke="#000" stroke-width=".21">
<path d="M283.2 31.9v6.4M61.2 64.4h7.4M120.4 72.7h6.4M238 64.4h2.3M248.7 64.4h2.3M169.2 113.9v8.3M174.7 113.9v14.3M51 142.8h82.2M62.7 212h5.2M92.5 212h4.5M204.4 212h4.7M74.3 255.1v8.3"/>
<path d="M79.8 255.1v12.3M85.6 255.1v14.3M51 284h82.2"/>
<circle cx="206" cy="38.5" r="5.7"/>
<circle cx="262.3" cy="38.5" r="5.7"/>
<circle cx="308.6" cy="38.5" r="5.7"/>
<circle cx="283.2" cy="40.8" r="2.5"/>
<circle cx="368.4" cy="57.8" r="2.5"/>
<circle cx="71.1" cy="64.4" r="2.5"/>
<circle cx="129.3" cy="64.4" r="2.5"/>
<circle cx="129.3" cy="72.7" r="2.5"/>
<circle cx="184.2" cy="78.7" r="5.7"/>
<circle cx="217.1" cy="78.7" r="5.7"/>
<circle cx="235.5" cy="64.4" r="2.5"/>
<circle cx="253.5" cy="64.4" r="2.5"/>
<circle cx="272.2" cy="78.7" r="5.7"/>
<circle cx="309.3" cy="78.7" r="5.7"/>
<circle cx="169.2" cy="111.4" r="2.5"/>
<circle cx="174.7" cy="111.4" r="2.5"/>
<circle cx="70.4" cy="212" r="2.5"/>
<circle cx="79.8" cy="200.8" r="2.5"/>
<circle cx="90" cy="212" r="2.5"/>
<circle cx="151.1" cy="200.8" r="2.5"/>
<circle cx="201.9" cy="212" r="2.5"/>
<circle cx="74.3" cy="252.6" r="2.5"/>
<circle cx="79.8" cy="252.6" r="2.5"/>
<circle cx="85.6" cy="252.6" r="2.5"/>
</g>
<!-- layer: 0 -->
<g fill="none" stroke="#000" stroke-width=".21">
<path d="M51.6 16.2h266.8v118.7h-266.8zM51.6 157.4h166.7v118.7h-166.7zM255.4 157.9h62.7v118.1h-62.7z"/>
<circle cx="265.8" cy="183.2" r="1.48"/>
<circle cx="265.8" cy="194.7" r="1.48"/>
<circle cx="265.8" cy="198.8" r="1.48"/>
<circle cx="265.8" cy="187.5" r="1.48"/>
<circle cx="265.8" cy="219.7" r="1.48"/>
<circle cx="265.8" cy="216" r="1.48"/>
<circle cx="265.8" cy="205.9" r="1.48"/>
<circle cx="265.8" cy="224" r="1.48"/>
<circle cx="265.8" cy="232.2" r="1.48"/>
</g>
<!-- layer: A-430 Floor finishes -->
<path d="M200.3 38.5h11.5M256.5 38.5h11.5M299.9 38.5h14.4M206 44.2v10.1M262.3 44.2v10.1M178.5 78.7h26.5M211.4 78.7h26.5M251.5 78.7h26.5M288.6 78.7h26.5" fill="none" stroke="#000" stroke-width=".25"/>
<!-- layer: 0 -->
<g fill="none" stroke="#000" stroke-width=".25">
<path d="M285.4 15.3v.9M285.4 16.7v.9M285.4 18.1v.9M285.4 19.5v1M286.1 14.1h-.7v.7M286.6 14.1h.9M288 14.1h.9M289.4 14.1h.9M290.8 14.1h.9M292.2 14.1h.9M293.6 14.1h.9M295 14.1h.9"/>
<path d="M296.4 14.1h.9M297.8 14.1h.9M299.2 14.1h.7v.7M299.9 15.3v.9M299.9 16.7v.9M299.9 18.1v.9M299.9 19.5v1M285.4 20.9v1M285.4 22.3v1M285.4 23.7v1M285.4 25.1v1M285.4 26.5v1"/>
<path d="M285.4 28v.9M285.4 29.4v.9M285.4 30.8v.9M285.4 32.2v.9M285.4 33.6v.9M285.4 35v.9M285.4 36.4v.9M285.4 37.8v.7h.7M286.6 38.5h.9M288 38.5h.9M289.4 38.5h.9M290.8 38.5h.9"/>
<path d="M292.2 38.5h.9M293.6 38.5h.9M295 38.5h.9M296.4 38.5h.9M297.8 38.5h.9M299.9 37.8v.7h-.7M299.9 20.9v1M299.9 22.3v1M299.9 23.7v1M299.9 25.1v1M299.9 26.5v1M299.9 28v.9"/>
<path d="M299.9 29.4v.9M299.9 30.8v.9M299.9 32.2v.9M299.9 33.6v.9M299.9 35v.9M299.9 36.4v.9"/>
</g>
<g font-size="4.4">
<text x="53.9" y="142.2">1</text>
<text x="54.2" y="283.1">2</text>
</g>
<text font-size="4.2" x="209.8" y="65.2">T04</text>
<g font-size="3.5">
<text x="61.4" y="141.8">Schlafzimmer</text>
<text x="110.3" y="141.8">Wandansicht 3</text>
<text x="110.2" y="145.4">Tür</text>
<text x="61.5" y="283.4">Schlafzimmer</text>
<text x="110.3" y="283.4">Wandansicht 4</text>
</g>
<g font-size="3.4">
<text x="362.7" y="269.4">1 : 25 @ A3</text>
<text x="363" y="279.9">2202</text>
<text x="378.1" y="280">AS(11)42</text>
<text x="407.5" y="280.1">T1</text>
<text x="363" y="287.9">AUSSCHREIBUNG</text>
</g>
<g font-size="3.1">
<text x="205.4" y="37.4">3</text>
<text x="261.6" y="37.4">3</text>
<text x="307.7" y="37.4">1</text>
<text x="183.6" y="77.6">2</text>
<text x="216.5" y="77.6">1</text>
<text x="271.6" y="77.6">2</text>
<text x="308.7" y="77.6">1</text>
<text x="363" y="230.8">U Hugow &amp; G Tsoutsos</text>
<text x="362.7" y="242">Nr 20, FRIEDRICHSRUHER</text>
<text x="362.9" y="245.8">STRASSE 37A, 14193 BERLIN</text>
<text x="363.1" y="254.5">Wandansichten mit Schnitten:</text>
<text x="364.1" y="258.2">Zimmer 4</text>
<text x="403.2" y="258.2">[Z3.4]</text>
</g>
<g font-size="2.8">
<text x="195" y="25.7">RD</text>
<text x="132.1" y="41.7">L2.2</text>
<text x="272" y="36.7">RD</text>
<text x="234" y="42.5">L4.4</text>
<text x="183.1" y="111.3" transform="rotate(-90 183.1 111.3)">1050</text>
<text x="140.4" y="121.8" transform="rotate(-90 140.4 121.8)">300</text>
<text x="147.8" y="121.9" transform="rotate(-90 147.8 121.9)">150</text>
<text x="77.9" y="167.2">RD</text>
<text x="107.8" y="166.4">L3</text>
<text x="150.4" y="172.1">L2.2</text>
<text x="83.5" y="185.4">L4.4</text>
<text x="113.2" y="263.2" transform="rotate(-90 113.2 263.2)">300</text>
<text x="120.8" y="263.2" transform="rotate(-90 120.8 263.2)">150</text>
</g>
<g font-size="2.8" fill="#007fff">
<text x="298.1" y="112.4">SD</text>
<text x="297.3" y="121.1">T</text>
</g>
<text font-size="2.4" x="397.4" y="263.5">Blatt-Nr. 2 / 2</text>
<g font-size="2.1">
<text x="365.6" y="8.6">ANMERKUNGEN:</text>
<text x="365.8" y="12.7">Die Maße der Figuren sind ausschließlich der</text>
<text x="365.9" y="15.6">Zeichnung zu entnehmen. Alle Maße sind vor</text>
<text x="365.8" y="18.6">Beginn der Arbeiten vor Ort zu überprüfen..</text>
<text x="365.1" y="25.3">Die Ansichten sind in Verbindung mit den</text>
<text x="365.1" y="28.5">Übersichtszeichnungen zu lesen.</text>
<text x="365.2" y="32">Siehe Zeichnungsserien:</text>
<text x="395.2" y="32">GA(10)XX</text>
<text x="201.6" y="41.4">DT(32)20</text>
<text x="257.8" y="41.4">DT(32)20</text>
<text x="282.8" y="41.6">9</text>
<text x="304.3" y="41.4">DT(35)12</text>
<text x="365.1" y="38.5">Für die Aufstellung von Lichtarmaturen und</text>
<text x="365.2" y="41">Schaltern sowie für alle elektrischen Einbauten</text>
<text x="365.2" y="43.6">beachten Sie bitte:</text>
<text x="365.3" y="47.6">Verspiegelte Decke:</text>
<text x="401.2" y="47.6">GA(35)10</text>
<text x="365.1" y="50.9">Heizung &amp; Elektroinstallation:</text>
<text x="401.2" y="50.9">GA(10)50</text>
<text x="367.5" y="58.5">W</text>
<text x="372.6" y="57.1">Für Wandtypen und Spezifikationen mit</text>
<text x="372.8" y="60">typischen Details des Trennwandkopfes</text>
<text x="69.7" y="65.2">W1</text>
<text x="127.9" y="65.2">W1</text>
<text x="234.1" y="65.2">W3</text>
<text x="251.8" y="65.2">W3</text>
<text x="372.7" y="62.9">und des Sockels, siehe Zeichnung:</text>
<text x="389.1" y="66.8">DT(22)20 - DT(22)23</text>
<text x="128.8" y="73.5">4</text>
<text x="372.8" y="75">Vorhandene Steckdosen/Schalte</text>
<text x="179.8" y="81.6">DT(32)13</text>
<text x="212.7" y="81.6">DT(32)13</text>
<text x="267.8" y="81.6">DT(32)12</text>
<text x="304.9" y="81.6">DT(32)12</text>
<text x="373.4" y="78.3">entfernen und Wände reparieren</text>
<text x="168.6" y="112.2">1</text>
<text x="174.2" y="112.1">5</text>
<text x="270.2" y="178.4">LEGENDE:</text>
<text x="265.2" y="184">1.</text>
<text x="269.8" y="184">9 mm starke lackierte MDF-Sockelleisten</text>
<text x="265.4" y="188.2">2.</text>
<text x="269.7" y="188.2">Das fenster ist zu warten und bei Bedarf zu</text>
<text x="269.8" y="191.1">reparieren.</text>
<text x="265.3" y="195.2">3.</text>
<text x="269.7" y="195.2">Neue Fensterbank</text>
<text x="362.7" y="196.9">T1</text>
<text x="366.9" y="196.9">Ausgestellt zur Ausschreibung</text>
<text x="398.6" y="196.9">UH</text>
<text x="404.7" y="196.9">01/07/24</text>
<text x="78.4" y="201.6">W3</text>
<text x="149.7" y="201.6">W2</text>
<text x="265.3" y="199.4">4.</text>
<text x="269.7" y="199.4">Einbauschränke (IKEA oder ähnlich), vom</text>
<text x="269.7" y="202.2">Kunden bereitgestellt.</text>
<text x="265.3" y="206.4">5.</text>
<text x="269.7" y="209.3">Echtholzparkett auf einer Trittschalldämmung</text>
<text x="269.9" y="206.4">20mm Fußbodenaufbau, der aus</text>
<text x="69" y="212.8">W1</text>
<text x="88.3" y="212.8">W2</text>
<text x="200.5" y="212.8">W1</text>
<text x="269.8" y="212.2">Unterlage verlegt wird</text>
<text x="265.3" y="220.4">7.</text>
<text x="265.3" y="216.3">6.</text>
<text x="269.7" y="220.4">Heizungssteigrohre gereinigt und gestrichen.</text>
<text x="269.9" y="216.3">Türstopper vom Kunde bereitgestellt</text>
<text x="265.3" y="224.6">8.</text>
<text x="269.7" y="224.6">Neue, lackierte Heizungsvor- und</text>
<text x="269.8" y="227.5">-rücklaufleitungen.</text>
<text x="265.3" y="233">9</text>
<text x="269.8" y="233">ABGEHÄNGTE DECKEN:</text>
<text x="266.7" y="235.9">-</text>
<text x="269.6" y="235.9">12,5 mm Gipskartondecke mit</text>
<text x="269.7" y="238.5">Randaufkantung auf 50 x 50 mm</text>
<text x="269.7" y="246">Deckenuntersicht.</text>
<text x="269.7" y="243.5">maximal 600 mm, befestigt an Wänden und</text>
<text x="269.8" y="241">Weichholzrahmen, mit einem Abstand von</text>
<text x="266.7" y="249.8">-</text>
<text x="269.7" y="249.8">Ein alternatives, proprietäres System kann</text>
<text x="73.7" y="253.4">1</text>
<text x="79.3" y="253.4">6</text>
<text x="85.1" y="253.4">5</text>
<text x="269.7" y="254.8">kostengünstiger ist.</text>
<text x="269.8" y="252.3">vorgeschlagen werden, wenn es</text>
</g>
<g font-size="1.7">
<text x="362.9" y="201.7">Überarbeitung</text>
<text x="378" y="201.7">Beschreibung</text>
<text x="393.7" y="201.8">Gezeichnet</text>
<text x="407.2" y="201.7">Datum</text>
<text x="396" y="292">© withIN architects Ltd</text>
</g>
<g font-size="1.4">
<text x="362.9" y="225.8">Name des Kunden</text>
<text x="362.9" y="238.3">Projekt Titel</text>
<text x="363" y="250.7">Zeichnung Title</text>
<text x="362.9" y="265.7">Maßstab</text>
<text x="362.9" y="275.9">Projekt Nr</text>
<text x="377.4" y="275.9">Zeichnung Nr</text>
<text x="404" y="276.1">Überarbeitung</text>
<text x="363" y="283.4">Status</text>
</g>
</svg>
